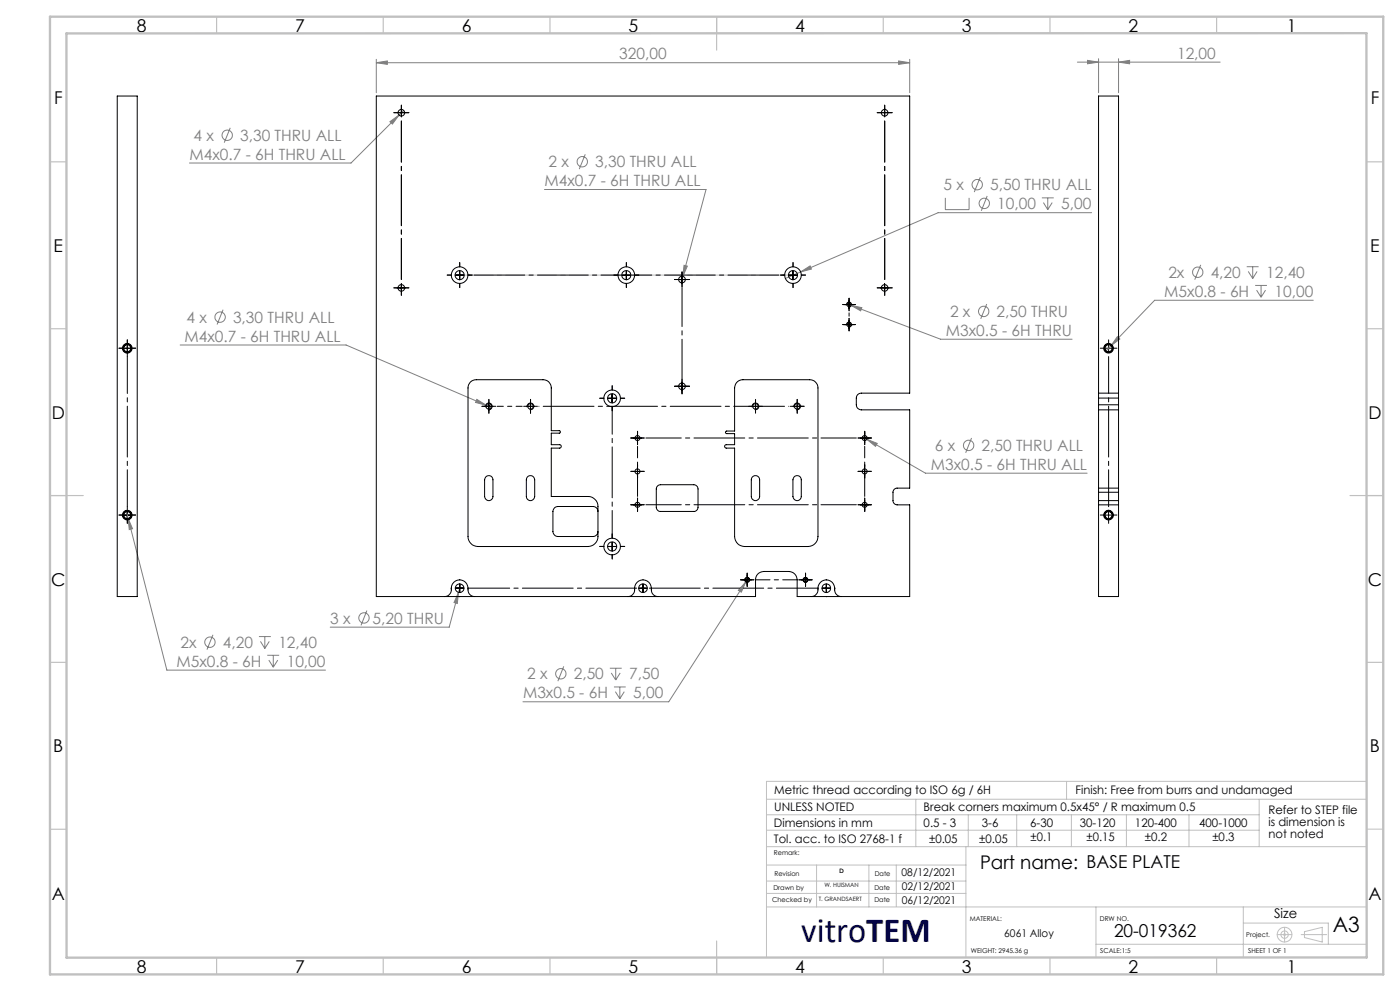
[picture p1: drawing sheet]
<svg xmlns="http://www.w3.org/2000/svg" width="420mm" height="297mm" viewBox="0 0 420 297" stroke-linecap="round" stroke-linejoin="round" font-family="sans-serif">
<g fill="none" stroke="#808080" stroke-width=".3">
<path d="M112.9 18.8l3.3-.5v1zM112.9 17.8v10M112.9 18.8h160M269.6 18.3l3.3 .5-3.3 .5zM272.9 17.8v10M323.2 18.6h42.8M326.2 18.1l3.4 .5-3.4 .5zM329.6 17.6v10.2M335.6 18.6l3.3-.5v1zM335.6 17.6v10.2M69.1 38.3l-1.8 4.5M117 36.5l2.7-2-2 2.7z"/>
<path d="M121.1 33.1l-15.8 15.8h-48.5M163.3 56.8h48.5l-6.9 26M175.6 46.2l-1.8 4.5M283.6 59.3v3.5h7.1v-3.5M294.1 53.1l-1.8 4.5M296.2 58.7l-1.8 4.5M312.6 59.3h3.5M314.3 59.3v3.5M205.2 79.5l1 .3-1.3 3zM313 60.7l1.3 2.1M315.7 60.7l-1.4 2.1M327.5 63.7h-46.1l-45.8 19.8"/>
<path d="M360.2 79.4l-1.8 4.4M374 79.9h3.6M375.8 79.9v3.6M66.9 92.8l-1.8 4.5M204.9 82.8l-.6 2M240.2 81.5l2.8-1.8 .4 .9zM254.1 91l1.2 .5M255.3 91.5l3.3 .7-.4 1zM255.3 91.5l26.9 10.2h39.4M296 91.1l-1.8 4.5M374.5 81.3l1.3 2.2M376.6 85.5h3.5"/>
<path d="M377 87l1.3 2.1M377.1 81.3l-1.3 2.2M378.3 85.5v3.6M379.7 87l-1.4 2.1M394 90h-47.6l-13.1 13.6M54 103.4h49.8l42.1 18.1M143.1 119.7l2.8 1.8-3.2-.9zM333.3 103.6l-1.5 1.5M335.2 100.9l.8 .7-2.7 2zM145.9 121.5l1.5 .6M258.7 130.9l1.3 .8M260 131.7l3.2 1.2-.6 .9z"/>
<path d="M260 131.7l17.6 10.1h48.5M291.5 131.3l-1.8 4.4M37.9 153.3l.6 2.1M38.5 155.4l1.3 3.1-1 .2zM38.5 155.4l11.6 45.4h47.5M137.5 177.5l-.3 3.4-1-.3zM138.2 175l-3.4 13h-35.7M223.7 174.4l-1.3 3.1-.9-.6zM223.7 174.4l-23.1 35.9h-43.7M224.5 173.1l-.8 1.3M63.9 190.2l-1.8 4.5M77.7 190.8h3.5"/>
<path d="M78.1 192.2l1.3 2.1M79.4 190.8v3.5M80.2 196.4h3.5M80.6 197.8l1.4 2.2M80.8 192.2l-1.4 2.1M82 196.4v3.6M83.3 197.8l-1.3 2.2M110.1 183l-1.8 4.4M169.1 199.7l-1.7 4.4M183 200.3h3.5M183.4 201.7l1.3 2.1M184.2 205.9h3.5"/>
<path d="M184.6 207.3l1.3 2.1M184.7 200.3v3.5M185.9 205.9v3.5M186.1 201.7l-1.4 2.1M187.3 207.3l-1.4 2.1"/>
<circle cx="68.2" cy="40.5" r="1.56"/>
<circle cx="174.7" cy="48.5" r="1.55"/>
<circle cx="293.2" cy="55.3" r="1.54"/>
<circle cx="295.3" cy="61" r="1.55"/>
<circle cx="66" cy="95" r="1.56"/>
<circle cx="295.1" cy="93.3" r="1.55"/>
<circle cx="359.3" cy="81.6" r="1.55"/>
<circle cx="290.6" cy="133.5" r="1.55"/>
<circle cx="63" cy="192.5" r="1.55"/>
<circle cx="109.2" cy="185.2" r="1.55"/>
<circle cx="168.2" cy="201.9" r="1.55"/>
</g>
<g fill="none" stroke="#c0c0c0" stroke-width=".3">
<path d="M229.9 239.5h180.1M274.7 239.5v14.2M320 234.2v5.3M377.8 239.5v14.2M410 234.2h-180.1v52.7M229.9 253.7h180.1M229.9 248.8h147.9M230 259.3h59.8M230 244.2h147.8M245 259.3v12.5M260.7 259.3v12.5M268.9 259.3v12.3"/>
<path d="M289.8 253.7v33.3M290.5 244.2v9.5M305 244.2v9.5M321.4 244.2v9.5M337.9 244.2v9.5M356.7 244.2v9.5M410 248.5h5M229.9 264.1h59.9M230 267.8h59.8M230 271.8h180M328.8 271.8v15.2M373 271.8v15.2"/>
<path d="M373 276.6h25.5v6.4M385.4 277.9v4.4M391.3 279.2l5.4-1.3v4.4l-5.4-1.3zM328.8 283h81.2M383.2 280.1h4.4M390.3 280.1h7.7"/>
<circle cx="385.4" cy="280.1" r=".26"/>
<circle cx="385.4" cy="280.1" r="1.11"/>
<circle cx="385.4" cy="280.1" r="2.21"/>
</g>
<g fill="none" stroke="#000" stroke-width=".3">
<path d="M119.1 86.3h2.5M120.4 85.1v2.4M136.6 82.5h2.5M137.9 81.2v2.5M186.7 82.5h2.5M187.9 81.2v2.5M203.3 83.8h2.5M204.6 82.5v2.6M236.6 82.5h2.5M237.9 81.2v2.5M253.5 97.3h2.4M253.5 91.3h2.4"/>
<path d="M254 97.5a.75 .75 0 0 1 .6-1 .75 .75 0 0 1 .8 .8 .75 .75 0 0 1-.9 .7M254 91.5a.75 .75 0 0 1 .6-1 .75 .75 0 0 1 .8 .8 .75 .75 0 0 1-.9 .7M254.7 90v2.5M254.7 96v2.5M264.2 86.3h2.4M265.4 85.1v2.4M36.9 104.4h2.5M38.2 103.1v2.5M182.4 119.4h2.5M183.7 118.1v2.5M203.3 115.8h2.5M204.6 114.5v2.5"/>
<path d="M145.4 121.8h2.5M145.7 122.1a1.01 1.01 0 0 1 .8-1.3 1.01 1.01 0 0 1 1.1 1.1 1.01 1.01 0 0 1-1.2 .9M146.6 120.5v2.5M157.9 121.8h2.5M158.2 122.1a1 1 0 0 1 .9-1.3 1 1 0 0 1 1.1 1.1 1 1 0 0 1-1.3 .9M159.1 120.5v2.5M190 131.3h2.5M191.2 130v2.5M225.4 121.8h2.5M225.7 122.1a1.01 1.01 0 0 1 .9-1.3 1.01 1.01 0 0 1 1.1 1.1 1.01 1.01 0 0 1-1.3 .9M226.7 120.5v2.5M237.9 121.8h2.5"/>
<path d="M238.2 122.1a1.01 1.01 0 0 1 .8-1.3 1.01 1.01 0 0 1 1.1 1 1.01 1.01 0 0 1-1.2 1M239.1 120.5v2.5M258.1 131.3h2.5M259.4 130v2.5M36.9 154.4h2.5M38.2 153.1v2.5M190 141.3h2.5M190 151.3h2.5M191.2 140v2.6M191.2 150v2.5M258.1 141.3h2.5M258.1 151.3h2.5"/>
<path d="M259.4 140v2.6M259.4 150v2.5M331.3 154.4h2.5M332.6 153.1v2.5M136.6 176.3h2.5M137.9 175v2.5M182.4 163.8h2.5M183.7 162.5v2.5M191.6 176.3h2.5M192.9 175v2.5M222.9 173.8h2.5M224.2 172.5v2.5"/>
<path d="M240.4 173.8h2.5M241.7 172.5v2.5M246.6 176.3h2.5M247.9 175v2.5"/>
</g>
<g fill="none" stroke="#000" stroke-width=".3" stroke-dasharray="15.2 1.3 1.3 1.3">
<path d="M119.2 33.8h-1M120.4 33.8v-1.3M120.4 33.8h-1.2M120.4 33.8v1.2M120.4 33.8h1.3M120.4 32.5v-1M121.7 33.8h1M264.2 33.8h-1M265.4 33.8v-1.3M265.4 33.8h-1.2M265.4 33.8v1.2M265.4 33.8h1.3"/>
<path d="M265.4 32.5v-1M266.7 33.8h1M137.9 79.9v-1.2M137.9 79.9v-.1M187.9 79.9v-1.2M237.9 79.9v-1.2M237.9 79.9v-.1M119.2 86.3h-1M120.4 87.5v1M121.7 86.3h1M135.4 82.4h-1.2M135.4 82.4h-.1"/>
<path d="M137.9 84.9v1.3M137.9 84.9v.2M140.4 82.4h1.3M185.4 82.4h-1.2M187.9 84.9v1.3M190.4 82.4h1.3M203.4 83.8h-1M204.6 82.5v-1M204.6 85v1M204.6 83.8v-1.3M204.6 83.8h-1.2M204.6 83.8v1.2"/>
<path d="M204.6 83.8h1.3M205.9 83.8h1M235.4 82.4h-1.2M237.9 84.9v1.3M237.9 82.4v-1.2M237.9 82.4h-1.2M237.9 82.4v1.3M237.9 82.4h1.3M237.9 84.9v.2M240.4 82.4h1.3M240.4 82.4h.1M253.5 97.3h-.7"/>
<path d="M253.5 91.3h-.7M254.7 96v-.6M254.7 98.5v.6M254.7 90v-.6M254.7 92.5v.6M254.7 97.3v-1.3M254.7 97.3h-1.2M254.7 97.3v1.2M254.7 97.3h1.3M254.7 91.3v-1.3M254.7 91.3h-1.2M254.7 91.3v1.2"/>
<path d="M254.7 91.3h1.3M254.7 94.8v-1M256 97.3h.6M256 91.3h.6M264.2 86.3h-1M265.4 87.5v1M266.7 86.3h1M36.9 104.4h-1.2M38.2 103.1v-1.2M38.2 105.6v1.3M38.2 104.4v-1.3M38.2 104.4h-1.3"/>
<path d="M38.2 104.4v1.2M38.2 104.4h1.2M39.4 104.4h1.3M181.2 119.4h-1.3M181.2 119.4h-.2M183.7 116.9v-1.3M183.7 116.9v-.2M186.2 119.4h1.2M186.2 119.4h.1M203.4 115.8h-1M204.6 114.5v-1M204.6 117v1"/>
<path d="M205.9 115.8h1M331.3 104.4h-1.2M332.6 104.4v-1.3M332.6 104.4h-1.3M332.6 104.4v1.2M332.6 104.4h1.2M332.6 103.1v-1.2M333.8 104.4h1.3M145.4 121.8h-.8M146.7 120.5v-.8M146.7 123v.8M147.9 121.8h.8"/>
<path d="M157.9 121.8h-.8M159.2 120.5v-.8M159.2 123v.8M159.2 121.8v-1.3M159.2 121.8h-1.3M159.2 121.8v1.2M159.2 121.8h1.2M160.4 121.8h.8M183.7 121.9v1.2M190 131.3h-.7M191.3 130v-.7M191.3 132.5v.8"/>
<path d="M191.3 131.3v-1.3M191.3 131.3h-1.3M191.3 131.3v1.2M191.3 131.3h1.2M192.5 131.3h.8M225.4 121.8h-.8M226.7 120.5v-.8M226.7 123v.8M227.9 121.8h.8M237.9 121.8h-.8M239.2 120.5v-.8M239.2 123v.8"/>
<path d="M239.2 121.8v-1.3M239.2 121.8h-1.3M239.2 121.8v1.2M239.2 121.8h1.2M240.4 121.8h.8M258.2 131.3h-.8M259.4 130v-.7M259.4 132.5v.8M259.4 131.3v-1.3M259.4 131.3h-1.2M259.4 131.3v1.2M259.4 131.3h1.3"/>
<path d="M260.7 131.3h.7M36.9 154.4h-1.2M38.2 153.1v-1.2M38.2 155.6v1.3M39.4 154.4h1.3M190 141.3h-.7M190 151.3h-.7M191.3 140v-.7M191.3 142.5v.8M191.3 150v-.7M191.3 152.5v.8M191.3 151.3v-1.3"/>
<path d="M191.3 151.3h-1.3M191.3 151.3v1.2M191.3 151.3h1.2M192.5 141.3h.8M192.5 151.3h.8M258.2 141.3h-.8M258.2 151.3h-.8M259.4 140v-.7M259.4 142.5v.8M259.4 150v-.7M259.4 152.5v.8M259.4 151.3v-1.3"/>
<path d="M259.4 151.3h-1.2M259.4 151.3v1.2M259.4 151.3h1.3M260.7 141.3h.7M260.7 151.3h.7M331.3 154.4h-1.2M332.6 155.6v1.3M333.8 154.4h1.3M135.4 176.3h.1M137.9 173.8v-.1M137.9 178.8h.1M140.4 176.3h.1"/>
<path d="M181.2 163.8h-1.3M181.2 163.8h-.2M183.7 161.3v-1.3M183.7 166.3v1.2M183.7 163.8v-1.3M183.7 163.8h-1.3M183.7 163.8v1.2M183.7 163.8h1.2M183.7 166.3v.1M186.2 163.8h1.2M186.2 163.8h.1M190.4 176.3h.1"/>
<path d="M192.9 173.8v-.1M192.9 178.8h.1M195.4 176.3h.1M222.9 173.8h-.7M222.9 173.8h-.6M224.2 172.5v-.7M224.2 175v.8M224.2 173.8v-1.3M224.2 173.8h-1.3M224.2 173.8v1.2M224.2 173.8h1.2M224.2 172.5v-.6"/>
<path d="M224.2 175v.6M225.4 173.8h.8M240.4 173.8h-.7M241.7 172.5v-.7M241.7 175v.8M241.7 173.8v-1.3M241.7 173.8h-1.3M241.7 173.8v1.2M241.7 173.8h1.2M241.7 172.5v-.6M241.7 175v.6M242.9 173.8h.8"/>
<path d="M242.9 173.8h.6M245.4 176.3h.1M247.9 173.8v-.1M247.9 178.8h.1M247.9 176.3v-1.3M247.9 176.3h-1.2M247.9 176.3v1.2M247.9 176.3h1.3M250.4 176.3h.1"/>
</g>
<path d="M38.2 151.9v-45M332.6 151.9v-45" fill="none" stroke="#000" stroke-width=".3" stroke-dasharray="15.2 1.3 1.3 1.3" stroke-dashoffset="4.2"/>
<path d="M137.9 82.4h100" fill="none" stroke="#c0c0c0" stroke-width=".3" stroke-dasharray="15.2 1.3 1.3 1.3" stroke-dashoffset="5.2"/>
<g fill="none" stroke="#c0c0c0" stroke-width=".35">
<path d="M65 5v5M115 5v5M165 5v5M215 5v10M265 5v5M315 5v5M365 5v5M15 48.5h5M410 48.5h5M15 98.5h5M410 98.5h5M15 148.5h10"/>
<path d="M405 148.5h10M15 198.5h5M410 198.5h5M15 248.5h5M65 287v5M115 287v5M165 287v5M215 282v10M265 287v5M315 287v5M365 287v5"/>
</g>
<path d="M15 5h400v287h-400zM19.9 10l390-.1 .1 277-390 .1z" fill="none" stroke="#c0c0c0" stroke-width=".7"/>
<path d="M120.4 83.8v-47.5M265.4 83.8v-47.5" fill="none" stroke="#000" stroke-width=".3" stroke-dasharray="15.2 1.3 1.3 1.3" stroke-dashoffset="2.9"/>
<path d="M140.4 82.4h95" fill="none" stroke="#000" stroke-width=".3" stroke-dasharray="15.2 1.3 1.3 1.3" stroke-dashoffset="-1.8"/>
<path d="M183.7 161.3v-39.4" fill="none" stroke="#000" stroke-width=".3" stroke-dasharray="15.2 1.3 1.3 1.3" stroke-dashoffset="7"/>
<path d="M191.3 148.8v-15M259.4 148.8v-15" fill="none" stroke="#000" stroke-width=".3" stroke-dasharray="15.2 1.3 1.3 1.3" stroke-dashoffset="7.5"/>
<path d="M193.8 131.3h63.1M193.8 151.3h63.1" fill="none" stroke="#000" stroke-width=".3" stroke-dasharray="15.2 1.3 1.3 1.3" stroke-dashoffset="4.6"/>
<path d="M204.6 113.3v-27" fill="none" stroke="#000" stroke-width=".3" stroke-dasharray="15.2 1.3 1.3 1.3" stroke-dashoffset="3.6"/>
<path d="M149.2 121.8h7.5" fill="none" stroke="#000" stroke-width=".3" stroke-dasharray="15.2 1.3 1.3 1.3" stroke-dashoffset="13.4"/>
<path d="M161.7 121.8h75" fill="none" stroke="#000" stroke-width=".3" stroke-dasharray="15.2 1.3 1.3 1.3" stroke-dashoffset="-1.3"/>
<path d="M140.4 176.3h105" fill="none" stroke="#000" stroke-width=".3" stroke-dasharray="15.2 1.3 1.3 1.3" stroke-dashoffset="2.7"/>
<path d="M226.7 173.8h12.5" fill="none" stroke="#000" stroke-width=".3" stroke-dasharray="15.2 1.3 1.3 1.3" stroke-dashoffset="10.9"/>
<g fill="#808080">
<path d="M335.6 18.6l3.3-.5v1zM326.2 18.1l3.4 .5-3.4 .5z"/>
<path d="M205.2 79.5l-.3 3.3 1.3-3zM240.2 81.5l3.2-.9-.4-.9zM260 131.7l2.6 2.1 .6-.9zM223.7 174.4l-2.2 2.5 .9 .6zM137.5 177.5l-1.3 3.1 1 .3zM117 36.5l.7 .7 2-2.7zM143.1 119.7l-.4 .9 3.2 .9zM255.3 91.5l2.9 1.7 .4-1zM335.2 100.9l-1.9 2.7 2.7-2zM38.5 155.4l.3 3.3 1-.2z"/>
<path d="M269.6 18.3l3.3 .5-3.3 .5zM112.9 18.8l3.3-.5v1z"/>
</g>
<g fill="none" stroke="#000" stroke-width=".3">
<path d="M35.2 28.8h6v150h-6zM112.9 28.8h160v89h-14.5a1.45 1.45 0 0 0-1.5 1.5v2a1.51 1.51 0 0 0 1.5 1.5h14.5v23.5h-3.8a1.21 1.21 0 0 0-1.2 1.2v2.5a1.26 1.26 0 0 0 1.2 1.3h3.8v27.5h-33.8v-5a2.53 2.53 0 0 0-2.5-2.5h-7.5a2.47 2.47 0 0 0-2.4 2.5v5h-113.8zM141.1 114.5l.8-.5 1-.2h20a2.41 2.41 0 0 1 2.5 2.5v12.8h2.4a.37 .37 0 0 1 .3 .3 .37 .37 0 0 1-.3 .4h-2.4v3.5h2.5a.51 .51 0 0 1 .5 .5 .51 .51 0 0 1-.5 .5h-2.5v14.5h11a3 3 0 0 1 3 3v9a3 3 0 0 1-3 3h-33a3 3 0 0 1-3-3v-44.5l.2-1zM221.1 114.5l.8-.5 1-.2h20a2.47 2.47 0 0 1 2.5 2.5v44.5a3 3 0 0 1-3 3h-19a3 3 0 0 1-3-3v-26.5h-2.5a.51 .51 0 0 1-.5-.5 .51 .51 0 0 1 .5-.5h2.5v-3.3h-2.4a.39 .39 0 0 1-.4-.4 .39 .39 0 0 1 .4-.4h2.4v-12.9l.2-1zM329.6 117.8v1.5M329.6 117.8v-89h6v89M329.6 117.8h6M329.6 119.3v2M329.6 119.3h6M335.6 117.8v1.5M335.6 119.3v2M329.6 121.3v1.5"/>
<path d="M329.6 122.8h6M329.6 122.8v23.5M329.6 121.3h6M335.6 121.3v1.5M335.6 122.8v23.5M145.7 143a1.24 1.24 0 0 1 1.4-.4 1.24 1.24 0 0 1 .8 1.2v5a1.25 1.25 0 0 1-1.3 1.3 1.25 1.25 0 0 1-1.2-1.3v-5zM158.2 143a1.26 1.26 0 0 1 1.4-.4 1.26 1.26 0 0 1 .8 1.2v5a1.25 1.25 0 0 1-1.2 1.2 1.25 1.25 0 0 1-1.3-1.2v-5zM179.4 153.3a1.45 1.45 0 0 0-1.5-1.5h-10.5a1.51 1.51 0 0 0-1.5 1.5v6a1.57 1.57 0 0 0 1.5 1.5h10.5a1.51 1.51 0 0 0 1.5-1.5M197.3 145.7l.9-.4h9.9a1.33 1.33 0 0 1 1.3 1.2v5.5a1.26 1.26 0 0 1-1.3 1.3h-9.9a1.26 1.26 0 0 1-1.3-1.3v-5.5zM225.7 143a1.26 1.26 0 0 1 1.4-.4 1.26 1.26 0 0 1 .8 1.2v5a1.25 1.25 0 0 1-1.3 1.3 1.25 1.25 0 0 1-1.2-1.3v-5zM238.2 143a1.24 1.24 0 0 1 1.4-.4 1.24 1.24 0 0 1 .8 1.2v5a1.25 1.25 0 0 1-1.3 1.3 1.25 1.25 0 0 1-1.2-1.3v-5zM329.6 146.3v1.2"/>
<path d="M329.6 150v1.3M329.6 151.3v27.5h6v-27.5M329.6 146.3h6M329.6 151.3h6M329.6 147.5v2.5M329.6 147.5h6M329.6 150h6M335.6 146.3v1.2M335.6 150v1.3M335.6 147.5v2.5M133.4 178.8a2.11 2.11 0 0 0 2-2.5 2.58 2.58 0 0 1 3-2.4 2.58 2.58 0 0 1 2 3.3l.3 .7 .6 .6 1.1 .3M188.4 178.8a2.11 2.11 0 0 0 2-2.5 2.58 2.58 0 0 1 3-2.4 2.58 2.58 0 0 1 2 3.3l.3 .7 .6 .6 1.1 .3"/>
<path d="M243.4 178.8a2.11 2.11 0 0 0 2-2.5 2.58 2.58 0 0 1 3-2.4 2.58 2.58 0 0 1 2 3.3l.3 .7 .6 .6 1.1 .3"/>
<circle cx="120.4" cy="33.8" r="1.01"/>
<circle cx="265.4" cy="33.8" r="1.01"/>
<circle cx="120.4" cy="86.3" r=".99"/>
<circle cx="137.9" cy="82.4" r="2.5"/>
<circle cx="137.9" cy="82.5" r="1.39"/>
<circle cx="187.9" cy="82.4" r="2.5"/>
<circle cx="187.9" cy="82.5" r="1.39"/>
<circle cx="204.6" cy="83.8" r="1"/>
<circle cx="237.9" cy="82.5" r="1.38"/>
<circle cx="237.9" cy="82.4" r="2.5"/>
<circle cx="254.7" cy="97.3" r=".63"/>
<circle cx="254.7" cy="91.3" r=".62"/>
<circle cx="265.4" cy="86.3" r=".99"/>
<circle cx="38.2" cy="104.4" r="1.45"/>
<circle cx="38.2" cy="104.4" r="1.24"/>
<circle cx="38.2" cy="104.4" r="1.05"/>
<circle cx="183.6" cy="119.4" r="1.38"/>
<circle cx="183.6" cy="119.4" r="2.5"/>
<circle cx="204.6" cy="115.8" r="1.02"/>
<circle cx="332.6" cy="104.4" r="1.45"/>
<circle cx="332.6" cy="104.4" r="1.25"/>
<circle cx="332.6" cy="104.4" r="1.05"/>
<circle cx="146.6" cy="121.8" r=".83"/>
<circle cx="159.2" cy="121.8" r=".83"/>
<circle cx="191.3" cy="131.3" r=".75"/>
<circle cx="226.6" cy="121.8" r=".83"/>
<circle cx="239.1" cy="121.8" r=".83"/>
<circle cx="259.4" cy="131.3" r=".75"/>
<circle cx="38.2" cy="154.4" r="1.45"/>
<circle cx="38.2" cy="154.4" r="1.06"/>
<circle cx="38.2" cy="154.4" r="1.24"/>
<circle cx="191.2" cy="141.3" r=".75"/>
<circle cx="191.3" cy="151.3" r=".75"/>
<circle cx="259.4" cy="141.3" r=".75"/>
<circle cx="259.4" cy="151.3" r=".75"/>
<circle cx="332.5" cy="154.4" r="1.45"/>
<circle cx="332.6" cy="154.4" r="1.25"/>
<circle cx="332.6" cy="154.4" r="1.05"/>
<circle cx="137.9" cy="176.3" r="1.3"/>
<circle cx="183.6" cy="163.8" r="1.38"/>
<circle cx="183.6" cy="163.8" r="2.5"/>
<circle cx="192.9" cy="176.3" r="1.3"/>
<circle cx="224.1" cy="173.8" r=".75"/>
<circle cx="224.1" cy="173.8" r=".62"/>
<circle cx="241.6" cy="173.8" r=".75"/>
<circle cx="241.6" cy="173.8" r=".62"/>
<circle cx="247.9" cy="176.3" r="1.3"/>
</g>
<text font-size="10.6" fill="#000080" x="240.4" y="282.2">vitroTEM</text>
<text font-size="6.3" x="399.8" y="279.4">A3</text>
<text font-size="5.6" x="294" y="260.3">Part name: BASE PLATE</text>
<g font-size="5.3">
<text x="41" y="9.5">8</text>
<text x="88.5" y="9.5">7</text>
<text x="138.5" y="9.5">6</text>
<text x="188.5" y="9.5">5</text>
<text x="238.5" y="9.5">4</text>
<text x="288.5" y="9.5">3</text>
<text x="338.5" y="9.5">2</text>
<text x="386" y="9.5">1</text>
<text x="16.2" y="31.2">F</text>
<text x="411.2" y="31.2">F</text>
<text x="16.1" y="75.5">E</text>
<text x="411.1" y="75.5">E</text>
<text x="15.5" y="125.5">D</text>
<text x="410.5" y="125.5">D</text>
<text x="15.4" y="175.5">C</text>
<text x="410.4" y="175.5">C</text>
<text x="16" y="225.5">B</text>
<text x="411" y="225.5">B</text>
<text x="15.5" y="269.7">A</text>
<text x="410.5" y="269.7">A</text>
<text x="334.2" y="280.7">20-019362</text>
<text x="41" y="291.5">8</text>
<text x="88.5" y="291.5">7</text>
<text x="138.5" y="291.5">6</text>
<text x="188.5" y="291.5">5</text>
<text x="238.5" y="291.5">4</text>
<text x="288.5" y="291.5">3</text>
<text x="338.5" y="291.5">2</text>
<text x="386" y="291.5">1</text>
</g>
<g font-size="4.7" fill="#808080">
<text x="185.8" y="17.8">320,00</text>
<text x="353.1" y="17.6">12,00</text>
<text x="56.8" y="47.8">M4x0.7 - 6H THRU ALL</text>
<text x="58.1" y="42.2">4 x</text>
<text x="72" y="42.2">3,30 THRU ALL</text>
<text x="164.6" y="50.2">2 x</text>
<text x="178.6" y="50.2">3,30 THRU ALL</text>
<text x="163.3" y="55.8">M4x0.7 - 6H THRU ALL</text>
<text x="283.1" y="57">5 x</text>
<text x="297" y="57">5,50 THRU ALL</text>
<text x="299.2" y="62.6">10,00</text>
<text x="318.4" y="62.6">5,00</text>
<text x="350.5" y="83.3">2x</text>
<text x="363.2" y="83.3">4,20</text>
<text x="379.8" y="83.3">12,40</text>
<text x="349.3" y="88.9">M5x0.8 - 6H</text>
<text x="382.4" y="88.9">10,00</text>
<text x="285" y="95">2 x</text>
<text x="299" y="95">2,50 THRU</text>
<text x="55.9" y="96.7">4 x</text>
<text x="69.9" y="96.7">3,30 THRU ALL</text>
<text x="283.8" y="100.6">M3x0.5 - 6H THRU</text>
<text x="55.3" y="102.4">M4x0.7 - 6H THRU ALL</text>
<text x="280.5" y="135.2">6 x</text>
<text x="294.5" y="135.2">2,50 THRU ALL</text>
<text x="279.2" y="140.8">M3x0.5 - 6H THRU ALL</text>
<text x="99.1" y="186.9">3 x</text>
<text x="111.8" y="186.9">5,20 THRU</text>
<text x="54.2" y="194.2">2x</text>
<text x="66.9" y="194.2">4,20</text>
<text x="83.5" y="194.2">12,40</text>
<text x="52.9" y="199.8">M5x0.8 - 6H</text>
<text x="86" y="199.8">10,00</text>
<text x="158.1" y="203.6">2 x</text>
<text x="172.1" y="203.6">2,50</text>
<text x="188.8" y="203.6">7,50</text>
<text x="156.9" y="209.2">M3x0.5 - 6H</text>
<text x="190" y="209.2">5,00</text>
</g>
<text font-size="4" x="382.2" y="275.3">Size</text>
<g font-size="3.5">
<text x="232.3" y="238">Metric thread according to ISO 6g / 6H</text>
<text x="322.7" y="238">Finish: Free from burrs and undamaged</text>
<text x="232.3" y="243.2">UNLESS NOTED</text>
<text x="277.1" y="243.2">Break corners maximum 0.5x45° / R maximum 0.5</text>
<text x="380.5" y="244.1">Refer to STEP file</text>
<text x="232.2" y="247.9">Dimensions in mm</text>
<text x="277.1" y="247.9">0.5 - 3</text>
<text x="294.6" y="247.9">3-6</text>
<text x="309.1" y="247.9">6-30</text>
<text x="324" y="247.9">30-120</text>
<text x="340.5" y="247.9">120-400</text>
<text x="359.8" y="247.9">400-1000</text>
<text x="380.5" y="247.6">is dimension is</text>
<text x="380.5" y="251.1">not noted</text>
<text x="232.2" y="252.8">Tol. acc. to ISO 2768-1 f</text>
<text x="278.7" y="252.8">±0.05</text>
<text x="293.8" y="252.8">±0.05</text>
<text x="309.2" y="252.2">±0.1</text>
<text x="326" y="252.2">±0.15</text>
<text x="343.5" y="252.2">±0.2</text>
<text x="363.7" y="252.2">±0.3</text>
</g>
<g font-size="3.2">
<text x="270.5" y="262.7">08/12/2021</text>
<text x="270.5" y="266.8">02/12/2021</text>
<text x="270.5" y="270.9">06/12/2021</text>
<text x="301.3" y="280.8">6061 Alloy</text>
</g>
<g font-size="2">
<text x="232.2" y="256.1">Remark:</text>
<text x="232.3" y="262.6">Revision</text>
<text x="262.4" y="262.6">Date</text>
<text x="232" y="266.8">Drawn by</text>
<text x="262.3" y="266.8">Date</text>
<text x="231.7" y="270.4">Checked by</text>
<text x="262.3" y="270.4">Date</text>
<text x="290.9" y="276.1">MATERIAL:</text>
<text x="330" y="276.1">DRW NO.</text>
<text x="373.9" y="280.8">Project.</text>
<text x="291.3" y="285.6">WEIGHT: 2945.36 g</text>
<text x="330.1" y="285.6">SCALE:1:5</text>
<text x="374.5" y="285.6">SHEET 1 OF 1</text>
</g>
<g font-size="1.8">
<text x="251.8" y="261.6">D</text>
<text x="245.6" y="270">T. GRANDSAERT</text>
<text x="247.3" y="265.7">W. HUISMAN</text>
</g>
</svg>
